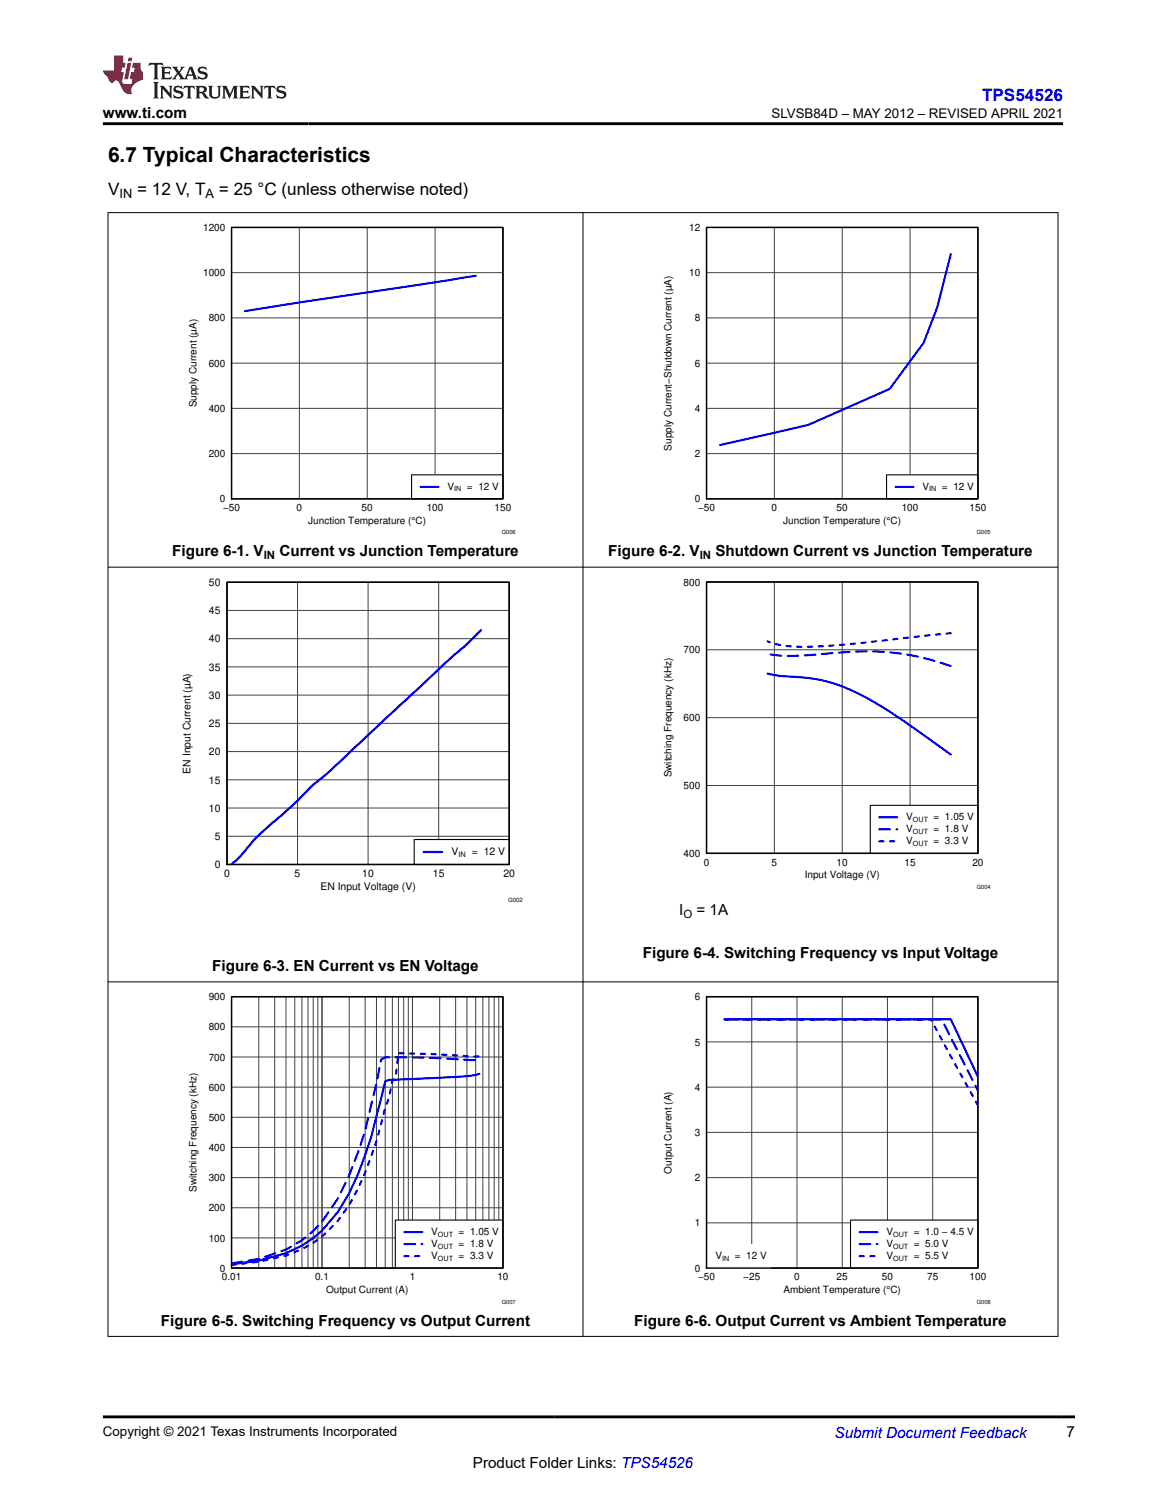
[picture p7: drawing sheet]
<svg xmlns="http://www.w3.org/2000/svg" width="216mm" height="279mm" viewBox="0 0 216 279" stroke-linecap="round" stroke-linejoin="round" font-family="sans-serif">
<path d="M42.9 42.1h50.2v50.3h-50.2z" fill="none" stroke="#000" stroke-width=".2"/>
<path d="M42.9 42.1h50.2v50.3h-50.2zM42.9 58.9h50.2M42.9 50.5h50.2M55.4 42.1v50.3M68 42.1v50.3M80.6 42.1v50.3M42.9 75.6h50.2M42.9 67.2h50.2M42.9 84h50.2" fill="none" stroke="#414141" stroke-width=".19"/>
<path d="M88.1 51.1l-42.7 6.5" fill="none" stroke="#00f" stroke-width=".4"/>
<path d="M76.2 87.9h16.9v4.5h-16.9z" fill="#fff"/>
<path d="M130.8 42.1h50.3v50.3h-50.3zM76.2 87.9h16.9v4.5h-16.9z" fill="none" stroke="#000" stroke-width=".2"/>
<path d="M176 47l-2.5 9.9-2.5 6.6-6.3 8.5-15 6.7-16.4 3.7M77.9 90.1h3.3" fill="none" stroke="#00f" stroke-width=".4"/>
<path d="M42.9 42.1h50.2v50.3h-50.2z" fill="none" stroke="#000" stroke-width=".26"/>
<path d="M130.8 42.1h50.3v50.3h-50.3zM130.8 58.9h50.3M130.8 50.5h50.3M143.4 42.1v50.3M155.9 42.1v50.3M168.5 42.1v50.3M130.8 75.6h50.3M130.8 67.2h50.3M130.8 84h50.3" fill="none" stroke="#414141" stroke-width=".19"/>
<path d="M164.2 87.9h16.9v4.5h-16.9z" fill="#fff"/>
<path d="M164.2 87.9h16.9v4.5h-16.9z" fill="none" stroke="#000" stroke-width=".2"/>
<path d="M165.8 90.1h3.4" fill="none" stroke="#00f" stroke-width=".4"/>
<path d="M130.8 42.1h50.3v50.3h-50.3z" fill="none" stroke="#000" stroke-width=".26"/>
<path d="M42 107.8h52.3v52.3h-52.3z" fill="none" stroke="#000" stroke-width=".21"/>
<g fill="none" stroke="#414141" stroke-width=".19">
<path d="M42 107.8h52.3v52.3h-52.3zM42 118.3h52.3M42 113h52.3M55.1 107.8v52.3M68.2 107.8v52.3M81.2 107.8v52.3M42 139.2h52.3M42 133.9h52.3M42 128.7h52.3M42 123.5h52.3M42 154.8h52.3M42 149.6h52.3"/>
<path d="M42 144.4h52.3"/>
</g>
<path d="M89.1 116.7l-2.6 2.6-2.7 2.2-15.6 14.6a158 158 0 0 1-10.5 9.4l-2.6 2.8-7.8 7-2.7 3.1-1.8 1.7" fill="none" stroke="#00f" stroke-width=".41"/>
<path d="M76.7 155.4h17.6v4.7h-17.6z" fill="#fff"/>
<path d="M76.7 155.4h17.6v4.7h-17.6z" fill="none" stroke="#000" stroke-width=".21"/>
<path d="M78.4 157.8h3.5" fill="none" stroke="#00f" stroke-width=".41"/>
<path d="M42 107.8h52.3v52.3h-52.3z" fill="none" stroke="#000" stroke-width=".28"/>
<path d="M130.8 107.8h50.3v50.2h-50.3z" fill="none" stroke="#000" stroke-width=".2"/>
<path d="M130.8 107.8h50.3v50.2h-50.3zM143.4 107.8v50.2M155.9 107.8v50.2M168.5 107.8v50.2M130.8 132.9h50.3M130.8 120.3h50.3M130.8 145.4h50.3" fill="none" stroke="#414141" stroke-width=".19"/>
<path d="M142.1 124.7a27.5 27.5 0 0 0 6.3 .7 29.7 29.7 0 0 1 13.8 4.8l5.1 3.2 8.7 6.3" fill="none" stroke="#00f" stroke-width=".4"/>
<path d="M176 123.3a47.9 47.9 0 0 0-22.6-2.3 51.8 51.8 0 0 1-10 .3l-1.3-.2" fill="none" stroke="#00f" stroke-width=".4" stroke-dasharray="2 1.2"/>
<path d="M176 117.2l-5 .5a239.7 239.7 0 0 1-22.6 2.1 17.5 17.5 0 0 1-6.3-1.1" fill="none" stroke="#00f" stroke-width=".4" stroke-dasharray=".8 1.2"/>
<path d="M161.1 149.1h20v8.9h-20z" fill="#fff"/>
<path d="M161.1 149.1h20v8.9h-20zM42.9 184.5h50.2v50.3h-50.2z" fill="none" stroke="#000" stroke-width=".2"/>
<path d="M162.8 151.3h3.3M88.8 198.8a12.1 12.1 0 0 1-4.4 .6l-12.4 .6-.7 .2-1.6 6.4a67.8 67.8 0 0 1-5 14.3 21.6 21.6 0 0 1-11.7 11.1l-5.1 1.4-5 .7" fill="none" stroke="#00f" stroke-width=".4"/>
<path d="M162.8 153.6h3.3M42.9 233.9l5-.8 5.1-1.7 2.9-1.8 2.1-1.7 1.6-1.7 3-4.3a65.4 65.4 0 0 0 6.1-17.4l1-3.9 .9-4.4 .7-.4h7.5l5.6 .3a14.8 14.8 0 0 0 4.4 .1" fill="none" stroke="#00f" stroke-width=".4" stroke-dasharray="2 1.2"/>
<path d="M162.8 155.8h3.3M42.9 234.2l5-.6 5.1-1.1a20.3 20.3 0 0 0 11.7-9.4 66.8 66.8 0 0 0 6.6-18l.7-1.8 .7-3.2 .5-.5 .6-4.6 15 .6" fill="none" stroke="#00f" stroke-width=".4" stroke-dasharray=".8 1.2"/>
<path d="M130.8 107.8h50.3v50.2h-50.3z" fill="none" stroke="#000" stroke-width=".26"/>
<g fill="none" stroke="#414141" stroke-width=".19">
<path d="M42.9 184.5h50.2v50.3h-50.2zM42.9 195.7h50.2M42.9 190.1h50.2M47.9 184.5v50.3M50.9 184.5v50.3M53 184.5v50.3M54.6 184.5v50.3M55.9 184.5v50.3M57 184.5v50.3M58 184.5v50.3M58.9 184.5v50.3M59.6 184.5v50.3"/>
<path d="M64.7 184.5v50.3M67.6 184.5v50.3M69.7 184.5v50.3M71.3 184.5v50.3M72.7 184.5v50.3M73.8 184.5v50.3M74.7 184.5v50.3M75.6 184.5v50.3M76.4 184.5v50.3M81.4 184.5v50.3M84.4 184.5v50.3M86.5 184.5v50.3"/>
<path d="M88.1 184.5v50.3M89.4 184.5v50.3M90.5 184.5v50.3M91.5 184.5v50.3M92.4 184.5v50.3M42.9 218h50.2M42.9 212.5h50.2M42.9 206.9h50.2M42.9 201.3h50.2M42.9 229.2h50.2M42.9 223.6h50.2"/>
</g>
<path d="M73.2 225.9h19.9v8.9h-19.9z" fill="#fff"/>
<path d="M130.8 184.5h50.3v50.3h-50.3zM73.2 225.9h19.9v8.9h-19.9z" fill="none" stroke="#000" stroke-width=".2"/>
<path d="M134.2 188.7h41.8l5.1 10.8M74.9 228.1h3.3" fill="none" stroke="#00f" stroke-width=".4"/>
<path d="M134.2 188.7h40.2l6.7 13.3M74.9 230.3h3.3" fill="none" stroke="#00f" stroke-width=".4" stroke-dasharray="2 1.2"/>
<path d="M134.2 188.7h38.2l8.7 16M74.9 232.6h3.3" fill="none" stroke="#00f" stroke-width=".4" stroke-dasharray=".8 1.2"/>
<path d="M42.9 184.5h50.2v50.3h-50.2z" fill="none" stroke="#000" stroke-width=".26"/>
<path d="M130.8 184.5h50.3v50.3h-50.3zM130.8 192.9h50.3M139.2 184.5v50.3M147.6 184.5v50.3M155.9 184.5v50.3M164.3 184.5v50.3M172.7 184.5v50.3M130.8 218h50.3M130.8 209.7h50.3M130.8 201.3h50.3M130.8 226.4h50.3" fill="none" stroke="#414141" stroke-width=".19"/>
<path d="M157.5 225.9h23.6v8.9h-23.6z" fill="#fff"/>
<path d="M157.5 225.9h23.6v8.9h-23.6z" fill="none" stroke="#000" stroke-width=".2"/>
<path d="M159.2 228.1h3.3" fill="none" stroke="#00f" stroke-width=".4"/>
<path d="M159.2 230.3h3.3" fill="none" stroke="#00f" stroke-width=".4" stroke-dasharray="2 1.2"/>
<path d="M159.2 232.6h3.3" fill="none" stroke="#00f" stroke-width=".4" stroke-dasharray=".8 1.2"/>
<path d="M130.8 230.3h11.9v4.5h-11.9z" fill="#fff"/>
<path d="M130.8 184.5h50.3v50.3h-50.3z" fill="none" stroke="#000" stroke-width=".26"/>
<path d="M19.9 39.4h176.1M20 39.3v208.2M107.9 39.3v208.2M195.9 39.3v208.2M19.9 105h176.1M19.9 181.8h176.1M19.9 247.4h176.1" fill="none" stroke="#000" stroke-width=".19"/>
<path d="M27.7 11.6l-.2 .6a.81 .81 0 0 1 1.1-.1v2.2l-.2 .4h1l-.2-.4v-2.2a.95 .95 0 0 1 1.1 .1l-.2-.6zM29.8 12.4l.2 .3v1.6l-.2 .4h1.9l.1-.6a1.17 1.17 0 0 1-1.3 .3v-.8h.6l.4 .2v-.7l-.4 .2h-.6v-.5l.2-.2a1 1 0 0 1 1 .3l-.1-.5zM31.8 12.4l1 1.1-1 1.2h.9l-.2-.2 .4-.8 .5 .8-.2 .2h1.6l-.2-.2 .1-.5h1l.1 .5-.1 .2h.9l-.2-.4-.8-1.9h-.5l-1 2.1-.8-1.1 .9-1h-.8l.2 .2-.5 .6-.3-.6 .1-.2zM35.2 12.8l.4 1h-.8zM36.8 12.5a.65 .65 0 0 0-.2 .7 .65 .65 0 0 0 .6 .5l.7 .1 .1 .3a.79 .79 0 0 1-.7 .4 .79 .79 0 0 1-.7-.5l.1 .7 .2-.1a.93 .93 0 0 0 1.1 0 .93 .93 0 0 0 .4-.9 1.46 1.46 0 0 0-1.2-.6l-.1-.3a1.09 1.09 0 0 1 1.2 .2l-.2-.6-.1 .1-.6-.2zM28.4 15.2l.2 .4v2.2l-.2 .4h1l-.2-.4v-2.2l.2-.4zM29.6 15.9l.2 .4v1.5l-.2 .4h.8l-.3-.4v-1.3l1.7 1.8v-2l.2-.4h-.8l.2 .2 .1 1.1-1.2-1.3zM32.3 16a.65 .65 0 0 0-.2 .8 .65 .65 0 0 0 .7 .4l.6 .2 .1 .2a.79 .79 0 0 1-.7 .4 .79 .79 0 0 1-.7-.5l.1 .7 .2-.1a.93 .93 0 0 0 1.1 .1 .93 .93 0 0 0 .4-1 1.46 1.46 0 0 0-1.2-.5l-.1-.4a1.09 1.09 0 0 1 1.2 .2l-.2-.6-.1 .1-.6-.1zM34.1 15.9l-.1 .6a.63 .63 0 0 1 .7-.3l.1 1.6-.3 .4h1l-.2-.4v-1.6a.66 .66 0 0 1 .8 .3l-.1-.6zM36.2 15.9l.2 .4v1.5l-.2 .4h.9l-.2-.2v-.7h.5l.1 .2a.79 .79 0 0 0 1.2 .6l-1-.9a.61 .61 0 0 0 .6-.6 .61 .61 0 0 0-.5-.7zM36.9 16.2h.2a.47 .47 0 0 1 .5 .1 .47 .47 0 0 1 .1 .5l-.2 .1-.6 .1zM38.5 15.9l.2 .2a2.27 2.27 0 0 0 .4 2 1.04 1.04 0 0 0 1.7-.7v-1.3l.2-.2h-.8l.2 .4v1.1a.6 .6 0 0 1-.6 .6 .6 .6 0 0 1-.6-.6v-1.1l.3-.4zM41.1 15.9l.2 .4v1.5l-.2 .4h.7l-.2-.4v-1.4l.9 1.9 .8-1.9v1.4l-.2 .4h1l-.3-.4v-1.5l.3-.4h-.8l-.7 1.5-.7-1.5zM44.3 15.9l.2 .4v1.5l-.2 .4h1.9l.1-.6a1.17 1.17 0 0 1-1.3 .3v-.8h.6l.4 .2v-.6l-.4 .2h-.6v-.6l.2-.1a1.01 1.01 0 0 1 1 .3l-.1-.6zM46.4 15.9l.3 .4v1.5l-.3 .4h.8l-.2-.4v-1.3l1.6 1.8v-2l.2-.4h-.7l.2 .2v1.1l-1.2-1.3zM49 15.9l-.1 .6a.63 .63 0 0 1 .8-.3v1.6l-.3 .4h1l-.2-.4v-1.6a.66 .66 0 0 1 .8 .3l-.1-.6zM51.4 16a.65 .65 0 0 0-.2 .8 .65 .65 0 0 0 .6 .4l.6 .2 .2 .2a.79 .79 0 0 1-.8 .4 .79 .79 0 0 1-.6-.5l.1 .7 .2-.1a.93 .93 0 0 0 1 .1 .93 .93 0 0 0 .5-1 1.46 1.46 0 0 0-1.3-.5l-.1-.4a1.09 1.09 0 0 1 1.3 .2l-.2-.6-.2 .1-.5-.1z" fill="#231f20"/>
<path d="M21.1 10.3v2.7h-2v.4l.9 1a.95 .95 0 0 0 .9 .9 .59 .59 0 0 1 .6-.4 .59 .59 0 0 1 .5 .3l.4 .8a1.59 1.59 0 0 0 2.1 1.4 1.61 1.61 0 0 1 1-2.3l1-.3-.1-1.5a1.59 1.59 0 0 1-.4-1.7h-1.4l-.2 .9h.5l-.1 .9h-.5l-.2 .9v.3l.4 .1-.2 .9h-.6a.73 .73 0 0 1-1.1-.7l.3-1.5h-.5l.2-.9h.5l.2-.9h-.5v-1.3zM23.6 11.6l-.6 3.1h.7l.6-3.1zM23.8 10.7l-.1 .6h.7l.1-.6z" fill="#ed1c24"/>
<path d="M19 22.9h177.8M19 262.3h180" fill="none" stroke="#000" stroke-width=".53"/>
<text font-size="3.9" x="20" y="29.9">6.7 Typical Characteristics</text>
<text font-size="3.2" fill="#00f" x="181.8" y="18.7">TPS54526</text>
<g font-size="3.2">
<text x="20" y="36.1">V</text>
<text x="25.4" y="36.1">= 12 V, T</text>
<text x="40.5" y="36.1">= 25 °C (unless otherwise noted)</text>
</g>
<g font-size="2.8">
<text x="19" y="21.8">www.ti.com</text>
<text x="31.9" y="103">Figure 6-1. V</text>
<text x="51.7" y="103">Current vs Junction Temperature</text>
<text x="112.6" y="103">Figure 6-2. V</text>
<text x="132.5" y="103">Shutdown Current vs Junction Temperature</text>
<text x="125.8" y="169.4">I</text>
<text x="129" y="169.4">= 1A</text>
<text x="39.3" y="179.8">Figure 6-3. EN Current vs EN Voltage</text>
<text x="119" y="177.5">Figure 6-4. Switching Frequency vs Input Voltage</text>
<text x="29.8" y="245.4">Figure 6-5. Switching Frequency vs Output Current</text>
<text x="117.5" y="245.4">Figure 6-6. Output Current vs Ambient Temperature</text>
<text x="197.5" y="266.1">7</text>
<text x="87.6" y="271.7">Product Folder Links: TPS54526</text>
</g>
<text font-size="2.8" fill="#00f" x="154.5" y="266.2">Submit Document Feedback</text>
<g font-size="2.5">
<text x="142.9" y="21.9">SLVSB84D – MAY 2012 – REVISED APRIL 2021</text>
<text x="19" y="265.9">Copyright © 2021 Texas Instruments Incorporated</text>
</g>
<g font-size="2.4">
<text x="22.1" y="36.7">IN</text>
<text x="38.1" y="36.7">A</text>
</g>
<g font-size="2.1">
<text x="48.8" y="103.6">IN</text>
<text x="129.6" y="103.6">IN</text>
<text x="126.5" y="170">O</text>
</g>
<g font-size="1.9">
<text x="37.6" y="42.8">1200</text>
<text x="127.6" y="42.8">12</text>
<text x="37.6" y="51.2">1000</text>
<text x="127.6" y="51.2">10</text>
<text x="38.6" y="59.5">800</text>
<text x="128.6" y="59.5">8</text>
<text x="38.6" y="67.9">600</text>
<text x="128.6" y="67.9">6</text>
<text x="36.4" y="75.4" transform="rotate(-90 36.4 75.4)">Supply Current (µA)</text>
<text x="38.6" y="76.3">400</text>
<text x="128.6" y="76.3">4</text>
<text x="124.3" y="83.4" transform="rotate(-90 124.3 83.4)">Supply Current−Shutdown Current (µA)</text>
<text x="38.6" y="84.7">200</text>
<text x="128.6" y="84.7">2</text>
<text x="40.7" y="93">0</text>
<text x="41.3" y="94.6">−50</text>
<text x="54.9" y="94.6">0</text>
<text x="67" y="94.6">50</text>
<text x="79" y="94.6">100</text>
<text x="82.9" y="90.6">V</text>
<text x="86.5" y="90.6">= 12 V</text>
<text x="91.6" y="94.6">150</text>
<text x="128.6" y="93">0</text>
<text x="129.3" y="94.6">−50</text>
<text x="142.9" y="94.6">0</text>
<text x="154.9" y="94.6">50</text>
<text x="167" y="94.6">100</text>
<text x="170.8" y="90.6">V</text>
<text x="174.4" y="90.6">= 12 V</text>
<text x="179.5" y="94.6">150</text>
<text x="57.1" y="96.9">Junction Temperature (°C)</text>
<text x="145" y="96.9">Junction Temperature (°C)</text>
<text x="38.7" y="113.7">45</text>
<text x="38.7" y="108.5">50</text>
<text x="126.6" y="108.4">800</text>
<text x="38.7" y="118.9">40</text>
<text x="38.7" y="124.2">35</text>
<text x="126.6" y="121">700</text>
<text x="38.7" y="129.4">30</text>
<text x="38.7" y="134.6">25</text>
<text x="126.6" y="133.5">600</text>
<text x="35.3" y="143.2" transform="rotate(-90 35.3 143.2)">EN Input Current (µA)</text>
<text x="38.7" y="139.9">20</text>
<text x="124.3" y="143.9" transform="rotate(-90 124.3 143.9)">Switching Frequency (kHz)</text>
<text x="38.7" y="145.1">15</text>
<text x="126.6" y="146.1">500</text>
<text x="38.7" y="150.3">10</text>
<text x="39.8" y="155.5">5</text>
<text x="167.8" y="151.8">V</text>
<text x="167.8" y="154">V</text>
<text x="172.9" y="151.8">= 1.05 V</text>
<text x="172.9" y="154">= 1.8 V</text>
<text x="39.8" y="160.8">0</text>
<text x="83.6" y="158.3">V</text>
<text x="87.4" y="158.3">= 12 V</text>
<text x="126.6" y="158.7">400</text>
<text x="130.3" y="160.3">0</text>
<text x="142.9" y="160.3">5</text>
<text x="154.9" y="160.3">10</text>
<text x="167.5" y="160.3">15</text>
<text x="167.8" y="156.3">V</text>
<text x="172.9" y="156.3">= 3.3 V</text>
<text x="180" y="160.3">20</text>
<text x="41.5" y="162.4">0</text>
<text x="54.6" y="162.4">5</text>
<text x="59.3" y="164.8">EN Input Voltage (V)</text>
<text x="67.1" y="162.4">10</text>
<text x="80.2" y="162.4">15</text>
<text x="93.2" y="162.4">20</text>
<text x="149" y="162.6">Input Voltage (V)</text>
<text x="38.6" y="185.2">900</text>
<text x="128.6" y="185.2">6</text>
<text x="38.6" y="190.8">800</text>
<text x="38.6" y="196.4">700</text>
<text x="128.6" y="193.6">5</text>
<text x="38.6" y="202">600</text>
<text x="128.6" y="202">4</text>
<text x="38.6" y="207.5">500</text>
<text x="38.6" y="213.1">400</text>
<text x="128.6" y="210.3">3</text>
<text x="36.4" y="220.7" transform="rotate(-90 36.4 220.7)">Switching Frequency (kHz)</text>
<text x="38.6" y="218.7">300</text>
<text x="124.3" y="217.3" transform="rotate(-90 124.3 217.3)">Output Current (A)</text>
<text x="128.6" y="218.7">2</text>
<text x="38.6" y="224.3">200</text>
<text x="128.6" y="227.1">1</text>
<text x="38.6" y="229.9">100</text>
<text x="79.9" y="228.6">V</text>
<text x="79.9" y="230.8">V</text>
<text x="79.9" y="233.1">V</text>
<text x="84.9" y="228.6">= 1.05 V</text>
<text x="84.9" y="230.8">= 1.8 V</text>
<text x="84.9" y="233.1">= 3.3 V</text>
<text x="132.5" y="233.1">V</text>
<text x="136.1" y="233.1">= 12 V</text>
<text x="164.2" y="228.6">V</text>
<text x="164.2" y="230.8">V</text>
<text x="164.2" y="233.1">V</text>
<text x="169.2" y="228.6">= 1.0 − 4.5 V</text>
<text x="169.2" y="230.8">= 5.0 V</text>
<text x="169.2" y="233.1">= 5.5 V</text>
<text x="40.7" y="235.5">0</text>
<text x="41.1" y="237.1">0.01</text>
<text x="58.3" y="237.1">0.1</text>
<text x="60.4" y="239.4">Output Current (A)</text>
<text x="75.9" y="237.1">1</text>
<text x="92.1" y="237.1">10</text>
<text x="128.6" y="235.5">0</text>
<text x="129.3" y="237.1">−50</text>
<text x="137.6" y="237.1">−25</text>
<text x="145.1" y="239.4">Ambient Temperature (°C)</text>
<text x="147.1" y="237.1">0</text>
<text x="154.9" y="237.1">25</text>
<text x="163.3" y="237.1">50</text>
<text x="171.7" y="237.1">75</text>
<text x="179.5" y="237.1">100</text>
</g>
<text font-size="1.4" x="84.9" y="158.6">IN</text>
<g font-size="1.3">
<text x="84.1" y="91">IN</text>
<text x="172.1" y="91">IN</text>
<text x="169" y="152.2">OUT</text>
<text x="169" y="154.4">OUT</text>
<text x="169" y="156.6">OUT</text>
<text x="81.1" y="228.9">OUT</text>
<text x="81.1" y="231.2">OUT</text>
<text x="81.1" y="233.4">OUT</text>
<text x="133.7" y="233.4">IN</text>
<text x="165.4" y="228.9">OUT</text>
<text x="165.4" y="231.2">OUT</text>
<text x="165.4" y="233.4">OUT</text>
</g>
<g font-size="1.1">
<text x="92.9" y="99">G006</text>
<text x="180.9" y="99">G005</text>
<text x="94.1" y="166.9">G002</text>
<text x="180.9" y="164.6">G004</text>
<text x="92.9" y="241.4">G007</text>
<text x="180.9" y="241.4">G008</text>
</g>
</svg>
